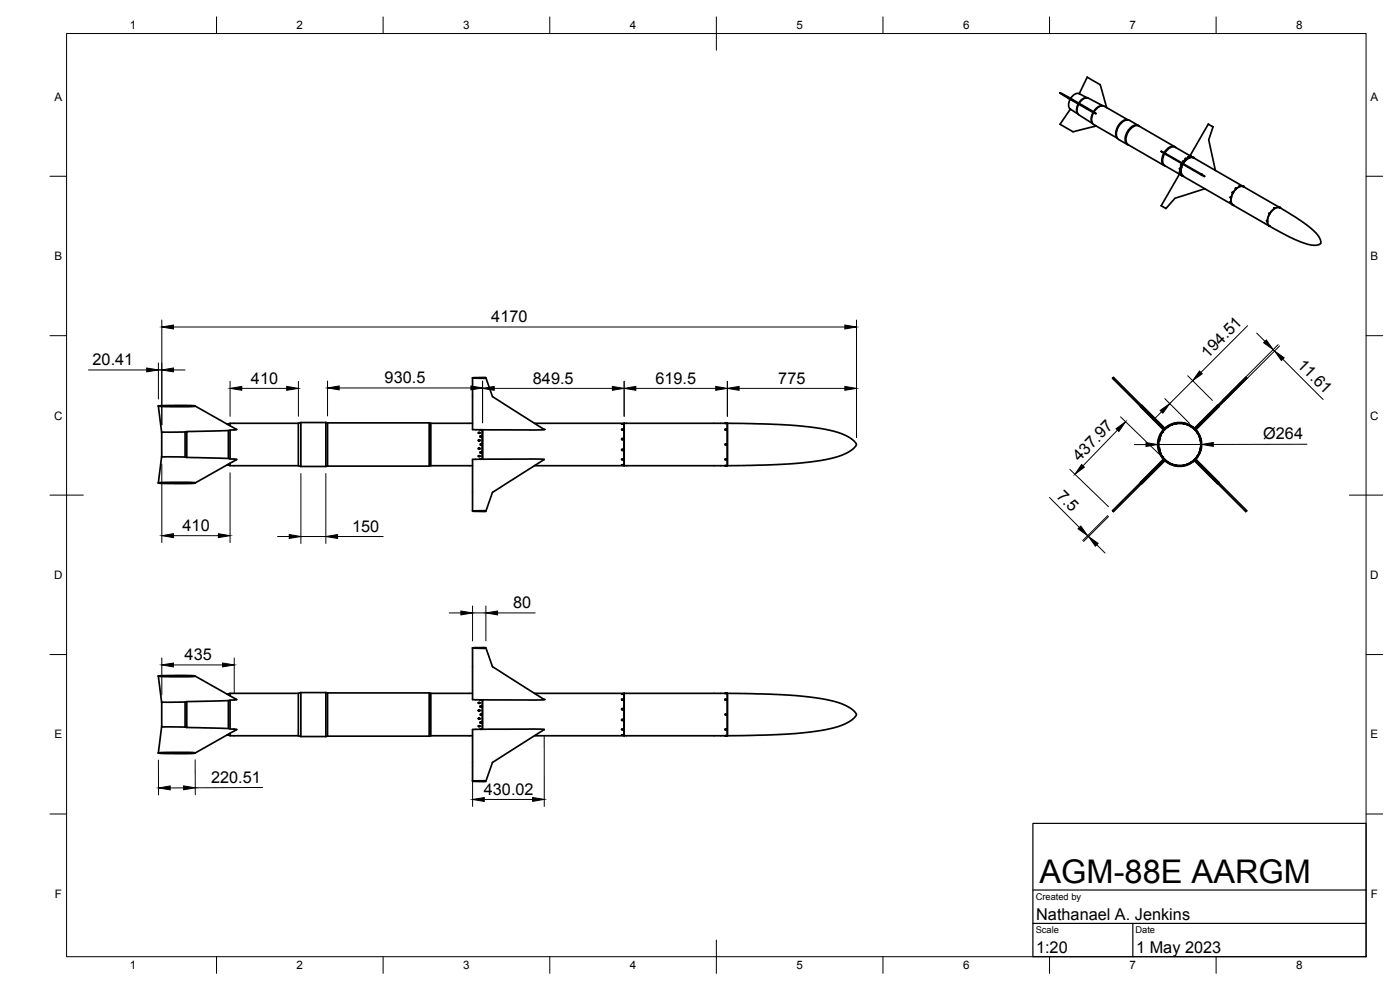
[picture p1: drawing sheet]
<svg xmlns="http://www.w3.org/2000/svg" width="420mm" height="297mm" viewBox="0 0 420 297" stroke-linecap="round" stroke-linejoin="round" font-family="sans-serif">
<!-- layer: Visible -->
<g fill="none" stroke="#000" stroke-width=".51">
<path d="M318.2 27.9l3.8 2.2-1.1-.5zM320.5 29.4l7.5 4.3M320.7 29.2l7.5 4.3M321.2 29.8a2.04 2.04 0 0 0 .3 3.1l2 1.3-.4-1.5 .5-1.5M321.2 32.8l-3.1 4.5 3.9 2.2 7-1.7M323.7 31.3l-.3 .6a2.52 2.52 0 0 0 1.7 3.4l2.8 1.8-.1-.2M323.9 31l.4-.6a2.51 2.51 0 0 1 3.7-.2l3 1.5h-.7l-.9 .5-1.2 1.3M323.9 28.1l2.4-4.9 3.9 2.2 1.9 6.9M326 29.3h.2l-2-1a1.7 1.7 0 0 0-2.5 .7l-.4 .5M326.1 29.3l-1.2 .4-1.2 1.2M328 33.7l.2 .1M328.1 33.7l-.6 1.8 .3 1.4"/>
<path d="M328.2 33.5l.1 .1M328.2 33.8a2.57 2.57 0 0 0 .2 3.7l.6 .3M328.3 33.6l.7 .5-.8-.3M329 37.8l6.3 3.7M332.1 32.3l-.3-.2a1.78 1.78 0 0 0-2.7 .5l-.8 1M332.1 32.3l6.4 3.6M338.2 35.9l.4 .1M338.3 35.9a4.1 4.1 0 0 0-3.1 5.4l.1 .2M341.6 37.6l-2.6-1.5a3.3 3.3 0 0 0-3.6 2.6l-.3 .7a2.26 2.26 0 0 0 .6 2.4M341.8 37.8l10.8 6.2M341.8 37.8a3.2 3.2 0 0 0-3.6 2.5l-.2 .7a2.22 2.22 0 0 0 .6 2.4M341.9 37.9a2.27 2.27 0 0 0-3.2 1.1 3.4 3.4 0 0 0-.4 4.3l.4 .2"/>
<path d="M341.9 37.9h.1M335.7 41.8l2.6 1.6M338.5 43.4l10.8 6.2M338.7 43.5h.1M348.5 45.4l1.4 .8zM349.3 46a2.9 2.9 0 0 0 0 3.6l.4 .2M349.5 46.1l-.5 1.3a2.16 2.16 0 0 0 .5 2.3l4.5 2.5-5.5 9.5 .2 .2 1.2 .7 2.7-3.1 9-2.9M349.6 45.9l.9-1.1a2.14 2.14 0 0 1 2.2-.6l4.4 2.5M349.7 46l11.9 7-11.9-6.8M352.8 44.2a1.97 1.97 0 0 0-2.8 .7l-.6 .9M354 52.2l.8 .5M354 51.6h.1"/>
<path d="M354 51.6l.1 .1zM354 51.6l.1 .1M354 50.6l.1 .1zM354 50.6l.1 .1M354.1 51.2l.1 .2M354.1 51.2l.1 .2zM354.3 52.1l.1 .1M354.3 52.4h.1M354.3 52.1l.1 .1zM354.3 52.3l.2 .2zM354.3 52.4l.2 .1M354.3 50.1l.1 .2"/>
<path d="M354.3 50.1l.1 .2zM354.4 49.4v.2zM354.4 49.4v.2M354.5 52.5h.1M354.8 52.7h.1M354.8 49.2h.1M354.9 49h.1M355 48.4h.1zM355 49.2l-.6 1.9a1.74 1.74 0 0 0 .6 1.7h-.1M355 49.3a2.66 2.66 0 0 0 1.3 4.3l5.3 3M355.1 48.4l-.2 .1M355.5 48l.2 .1z"/>
<path d="M355.7 48.1h-.2M355.8 47.5l.1 .1zM355.9 47.6h-.2M355.9 47.6h.1M356.3 47.4h.2M356.4 47.4h.1zM356.6 47.1h.2M356.6 47l.2 .1zM357.1 46.7l.4 .2M357.1 46.7l5.5-9.5 1.4 .9-1.2 3.8 1.9 9.2M357.2 47.1h.2M357.2 47.1h.2z"/>
<path d="M357.4 47l.2 .1M357.4 47h.2zM357.5 46.9l.7 .4M357.6 47v.1M357.9 47.2l.1 .1M358.2 47.3a2.68 2.68 0 0 0-3.1 1.8M358.2 47.3l6.5 3.8M361.6 56.6l8.2 4.8M364.7 51.1l8.3 4.8M369.2 59.2l.1 .1zM369.3 59.1v.3M369.9 57.8h.1"/>
<path d="M369.9 57.7l-.1 .1M370.8 56.4l.2 .1zM371 56.5h-.2M371.9 55.8h.2M371.9 55.8h.2zM373 55.9l.1 .1zM373.1 56h.1M373.2 56a3 3 0 0 0-3.4 2.3l-.4 1.6a1.64 1.64 0 0 0 .6 1.6M369.2 60.5l.2 .2M369.2 60.5l.1 .2zM369.3 60.7h.1M369.8 61.4l.2 .1"/>
<path d="M369.8 61.4l.1 .1M369.9 61.5h.1M370.1 61.5l10.6 6.2M370.1 61.5a3.2 3.2 0 0 1 .4-4.2l.4-.6a1.85 1.85 0 0 1 2.6-.5l10.4 6M380.1 66.2l.1 .2M380.1 66.2l.1 .2zM380.7 67.7l.2 .1M380.9 64.1h.1M380.9 64l-.1 .2M380.9 67.8l.1 .1M382.3 62.4h.2M382.4 62.4h.1z"/>
<path d="M383.9 62.2l.2 .1zM384.1 62.3l.1 .1M384.2 62.4l-.7-.2-.9 .3-.9 .7-.8 1.1-.5 1.3v1.1l.2 .8 .4 .4M384.2 62.4l4.8 2.9 4.4 3.2 2.4 2.5 .5 1.1v1l-.8 .4-1.2 .1-3.1-.7-3.8-1.6-6.4-3.4M384.2 62.4a3 3 0 0 0-3.4 2.3l-.4 1.6a1.64 1.64 0 0 0 .6 1.6M141.8 113.4h4l-.4 .1-3.6-.1v15.5l3 .1M145.8 113.4l2 5.6 15.5 9.9-18.5 .1M47.5 121.8l8.5-.2 2.5 .2-7.4 .2zM47.5 121.8l1 8.1M48.5 136.8l-1 8.1M55.5 129.6h-7v7.5h6.4l13.6 .4 2.5 .3-12.5 7.1M56 129.5l-.5 .1v7.5"/>
<path d="M58.5 121.8l12.5 7-2 .2v8.7M68.1 139.5l.9 .2h20.5M68.5 139.3v.2M68.5 127.2v.3M68.5 129.2l-12.5 .3v7.8M69 139v.7M69 127v.7M69 129l-.5 .2v8.3M89.5 127v12.7M89.5 127h-20.5l-.9 .2M89.5 139.7l.8 .3M90.3 126.8v13.2"/>
<path d="M90.3 140h7.5M97.8 126.8v13.2M97.8 126.8h-7.5l-.8 .2M97.8 126.8l.5 .1M98.3 126.9v13M98.3 139.9l-.5 .1M98.3 139.9h30.5M98.3 126.9h30.5M128.8 126.9v13M128.8 126.9l.5 .1M129.3 127v12.7M129.3 139.7h12.5"/>
<path d="M129.3 127h12.5M129.3 139.7l-.5 .2M143.6 132.1l.1 .2 .3-.2M143.6 136.9l.1-.2 .3 .2M143.6 129.8l.1 .2 .3-.2M143.6 134.6l.1-.2 .3 .2M143.6 136.8h.3v.2h-.3zM143.6 129.7h.3v.2h-.3zM144.1 135.8l.1-.2 .3 .2M144.1 130.9l.1 .2 .3-.2M144.1 137.8h-2.3v15.6h4l-.4-.2-3.6 .2M144.1 137.8h.3"/>
<path d="M144.1 129h.3M144.1 128.9h.4M144.4 137.8h18.9l-15.5 9.9-2 5.7M144.5 137.8h-.4M144.8 137.8v-8.8v8.8M160.4 139.7h57.2M160.4 127h57.2M186.6 135l.1-.2 .3 .2M186.6 131.7l.1 .2 .3-.2M186.6 137.9h.4M186.6 128.9h.4M186.6 127.2h.4"/>
<path d="M186.6 127.2h.1M186.6 139.5h.4zM186.6 127.2h.4zM186.6 137.8l.4 .1-.4 .1zM186.6 128.8l.4 .1-.4 .1zM187 139.5h-.4M187 127.2h.1M187 139.5h.1M187.3 127v12.7zM217.6 127h.4zM217.6 128.9h.4M217.6 139.7h.4z"/>
<path d="M217.6 137.9h.4M217.6 128.8l.4 .1-.4 .1zM217.6 137.8l.4 .1-.4 .1zM218 139.7h.3M218 127h.3M218.3 127v12.7M218.3 127h.1M218.3 127l17.1 .5 10.6 1 4.1 .9 2.5 .7 2.9 1.5 1.3 1.3a1.48 1.48 0 0 1-.9 1.9l-2 1.2-2.5 1-3.5 .9-4.2 .6-9.5 .8-15.9 .4M218.3 139.7h.1M342.3 122l6.8 6.9M342.6 121.7l7 6.8M347.7 133.2v.4"/>
<path d="M347.7 133.6h.1M347.7 133.2h.1M347.7 134.4l.2 .8M347.8 131.9l-.1 .4M347.9 131.5l-.1 .4M348.1 135.6l.1 .4M348.1 131.1h.1M348.1 135.6h.1M348.2 130.8l-.1 .3M348.6 136.7l.2 .4M348.6 130h.1M348.8 129.7l-.2 .3"/>
<path d="M349.1 137.8l-6.8 7M349.2 128.8a6.6 6.6 0 0 0 0 9.1M349.3 128.9a6.5 6.5 0 0 0 0 8.9M349.4 137.7l.3 .3M349.4 129h.1M349.4 137.7h.1M349.4 137.7l-15.5 15.5 .2 .3 15.6-15.5M349.6 138.2l-7 6.8M349.7 128.7l-15.5-15.5-.3 .3 15.5 15.5M349.7 128.7l-.3 .3M349.7 128.7h.1M349.7 138h.1"/>
<path d="M350.3 138.5l.3 .3M350.6 128l-.3 .2M350.6 128h.1M350.6 138.8h.1M351.4 139.2l.4 .1M351.8 127.4l-.4 .2M351.8 127.4h.1M351.8 139.3h.1M352.2 139.5l.8 .1M353 127.1l-.8 .2M353.8 127h.4M353.8 139.7h.4"/>
<path d="M353.8 127h.1M353.8 139.7h.1M354.2 127h.1M354.2 139.7h.1M355.1 127.1l.8 .2M355.9 139.5l-.8 .1M356.3 127.4l.3 .2M356.3 127.4h.1M356.3 139.3h.1M356.6 139.2l-.3 .1M357.4 128l.3 .2M357.7 138.5l-.3 .3"/>
<path d="M358.4 128.7l.3 .3M358.4 128.7h.1M358.4 138h.1M358.4 128.7l15.5-15.5 .1 .2 .1 .1-15.5 15.5M358.5 128.6a6.5 6.5 0 0 0-8.9 0M358.5 138.1a6.5 6.5 0 0 1-8.9 0M358.5 138.2l6.9 6.8M358.6 128.6a6.6 6.6 0 0 0-9.1 0M358.6 138.1a6.6 6.6 0 0 1-9.1 0M358.6 137.7l15.5 15.5-.1 .2-15.6-15.4M358.6 129h.1M358.6 137.7h.1"/>
<path d="M358.7 137.7l-.3 .3M358.7 128.9a6.5 6.5 0 0 1 0 8.9M358.8 128.8a6.6 6.6 0 0 1 0 9.1M358.9 137.8l6.8 7M359.2 129.7l.2 .3M359.4 136.7l-.2 .4M359.4 130h.1M359.8 130.8l.2 .3M360 131.1h.1M360 135.6h.1M360 135.6l-.2 .4M360.1 131.5l.1 .4"/>
<path d="M360.2 131.9l.1 .4M360.3 134.4l-.2 .8M360.4 133.6h.1M360.4 133.2h.1M360.4 133.2v.4M365.4 121.7l-6.9 6.8M365.7 122l-6.8 6.9M47.5 144.9l9.2-.2 1.8 .2-6.1 .2zM141.8 194.4h4l-.4 .1-3.6-.1v15.5l3 .1v8.8M145.8 194.4l2 5.6 15.5 9.9-18.5 .1M47.5 202.8l8.5-.1 2.5 .2-7.4 .2zM47.5 202.9l1 8.1"/>
<path d="M48.5 217.8l-1 8.1M55.5 218.2l.5 .1M56 210.5v7.8l12.5 .3M58.5 202.8l12.5 7.1-2.5 .3-13 .4h-7v7.6h7v-7.6M68.5 208.2v.3M68.5 210.2v8.4l.5 .1M69 210.1v8.6l2 .2-12.5 7.1M69 208v.8M89.5 208v12.8M89.5 208h-20.5l-.9 .2M90.3 207.8v13.2M97.8 207.8v13.2"/>
<path d="M97.8 207.8h-7.5l-.8 .2M97.8 207.8l.5 .1M98.3 207.9v13M98.3 207.9h30.5M128.8 207.9v13M128.8 207.9l.5 .1M129.3 208v12.8M129.3 208h12.5M143.6 210.9l.1 .1 .3-.1M143.6 217.9l.1-.2 .3 .2M143.6 215.6l.1-.2 .3 .2M143.6 213.2l.1 .1 .3-.1"/>
<path d="M143.6 210.7h.3v.3h-.3zM143.6 217.8h.3v.2h-.3zM144.1 212l.1 .1 .3-.1M144.1 216.8l.1-.2 .3 .2M144.1 218.8h.4zM144.1 210h.3M144.1 210h.4M144.4 218.8l-2.6 .1v15.5h4l-.4-.2-3.6 .2M144.4 218.8l18.9 .1-15.5 9.9-2 5.6M144.8 210v8.8M160.4 208h57.2M186.6 209.9h.4"/>
<path d="M186.6 208.3h.4M186.6 212.8l.1 .1 .3-.1M186.6 218.9h.4M186.6 216l.1-.2 .3 .2M186.6 208.2v.1M186.6 208.2h.4zM186.6 209.8l.4 .1-.2 .1zM186.6 218.8l.4 .1-.4 .1zM187 208.2v.1M187.3 208v12.8zM217.6 209.9h.4M217.6 218.9h.4"/>
<path d="M217.6 208h.4zM217.6 218.8l.4 .1-.4 .1zM217.6 209.8l.4 .1-.2 .1zM218 208h.3M218.3 208v12.8M218.3 208h.1M218.3 208l17.1 .5 10.6 1 4.1 .9 2.5 .7 2.9 1.6 1.3 1.2a1.48 1.48 0 0 1-.9 1.9l-2 1.3-2.5 .9-3.5 .9-4.2 .7-9.5 .8-15.9 .4M47.5 225.9l9.2-.2 1.8 .2-6.1 .2zM68.1 220.5l.9 .3h20.5M68.5 220.3v.3M69 220v.8M89.5 220.8l.8 .2"/>
<path d="M90.3 221h7.5M98.3 220.9l-.5 .1M98.3 220.9h30.5M129.3 220.8h12.5M129.3 220.8l-.5 .1M160.4 220.8h57.2M186.6 220.5h.4M186.6 220.5h.1M186.6 220.5h.4zM187 220.5h.1M217.6 220.8h.4zM218 220.8h.3"/>
<path d="M218.3 220.7h.1"/>
<circle cx="143.8" cy="132.1" r=".2"/>
<circle cx="143.8" cy="134.6" r=".2"/>
<circle cx="144.3" cy="133.4" r=".2"/>
<circle cx="144.3" cy="135.8" r=".19"/>
<circle cx="144.3" cy="130.9" r=".19"/>
<circle cx="186.8" cy="131.7" r=".2"/>
<circle cx="186.8" cy="135" r=".2"/>
<circle cx="217.8" cy="133.4" r=".2"/>
<circle cx="354" cy="133.4" r="6.4"/>
<circle cx="354" cy="133.3" r="6.4"/>
<circle cx="143.8" cy="213.1" r=".2"/>
<circle cx="143.8" cy="215.6" r=".2"/>
<circle cx="144.3" cy="211.9" r=".19"/>
<circle cx="144.3" cy="214.4" r=".2"/>
<circle cx="144.3" cy="216.8" r=".19"/>
<circle cx="186.8" cy="212.7" r=".2"/>
<circle cx="186.8" cy="216" r=".2"/>
<circle cx="217.8" cy="214.4" r=".2"/>
</g>
<g fill="#000">
<circle cx="354" cy="50.6" r=".25"/>
<circle cx="354.1" cy="50.7" r=".25"/>
<circle cx="354.1" cy="51.7" r=".25"/>
<circle cx="354.1" cy="51.2" r=".25"/>
<circle cx="354.2" cy="51.4" r=".25"/>
<circle cx="354.3" cy="52.1" r=".25"/>
<circle cx="354.3" cy="50.1" r=".25"/>
<circle cx="354.4" cy="50.3" r=".25"/>
<circle cx="354.4" cy="49.6" r=".25"/>
<circle cx="354.4" cy="49.4" r=".25"/>
<circle cx="354.4" cy="52.2" r=".25"/>
<circle cx="354.8" cy="52.7" r=".25"/>
<circle cx="354.9" cy="52.8" r=".25"/>
<circle cx="354.9" cy="49" r=".25"/>
<circle cx="354.9" cy="48.5" r=".25"/>
<circle cx="355.1" cy="48.4" r=".25"/>
<circle cx="355.5" cy="48.1" r=".25"/>
<circle cx="355.7" cy="48.1" r=".25"/>
<circle cx="355.7" cy="47.6" r=".25"/>
<circle cx="356.3" cy="47.4" r=".25"/>
<circle cx="356.5" cy="47.4" r=".25"/>
<circle cx="356.6" cy="47.1" r=".25"/>
<circle cx="356.8" cy="47.1" r=".25"/>
<circle cx="357.1" cy="46.7" r=".25"/>
<circle cx="357.2" cy="47.1" r=".25"/>
<circle cx="357.4" cy="47.1" r=".25"/>
<circle cx="357.4" cy="47" r=".25"/>
<circle cx="357.9" cy="47.2" r=".25"/>
<circle cx="358" cy="47.3" r=".25"/>
<circle cx="358.2" cy="47.3" r=".25"/>
<circle cx="360.4" cy="52.2" r=".25"/>
<circle cx="369.3" cy="59.1" r=".25"/>
<circle cx="369.3" cy="59.4" r=".25"/>
<circle cx="369.8" cy="57.8" r=".25"/>
<circle cx="369.9" cy="57.7" r=".25"/>
<circle cx="370.8" cy="56.5" r=".25"/>
<circle cx="371" cy="56.5" r=".25"/>
<circle cx="371.9" cy="55.8" r=".25"/>
<circle cx="372.1" cy="55.8" r=".25"/>
<circle cx="373" cy="55.9" r=".25"/>
<circle cx="373.1" cy="56" r=".25"/>
<circle cx="369.2" cy="60.5" r=".25"/>
<circle cx="369.8" cy="61.4" r=".25"/>
<circle cx="370" cy="61.5" r=".25"/>
<circle cx="380.1" cy="66.2" r=".25"/>
<circle cx="380.2" cy="66.4" r=".25"/>
<circle cx="380.7" cy="67.7" r=".25"/>
<circle cx="380.8" cy="64.2" r=".25"/>
<circle cx="380.9" cy="64" r=".25"/>
<circle cx="380.9" cy="67.8" r=".25"/>
<circle cx="382.3" cy="62.4" r=".25"/>
<circle cx="382.5" cy="62.4" r=".25"/>
<circle cx="383.9" cy="62.2" r=".25"/>
<circle cx="384.1" cy="62.3" r=".25"/>
<circle cx="143.6" cy="132.1" r=".25"/>
<circle cx="143.6" cy="129.8" r=".25"/>
<circle cx="143.6" cy="134.6" r=".25"/>
<circle cx="143.6" cy="136.9" r=".25"/>
<circle cx="144" cy="136.9" r=".25"/>
<circle cx="144" cy="129.8" r=".25"/>
<circle cx="144" cy="132.1" r=".25"/>
<circle cx="144" cy="134.6" r=".25"/>
<circle cx="144.1" cy="135.8" r=".25"/>
<circle cx="144.1" cy="130.9" r=".25"/>
<circle cx="144.1" cy="137.8" r=".25"/>
<circle cx="144.1" cy="129" r=".25"/>
<circle cx="144.4" cy="129" r=".25"/>
<circle cx="144.5" cy="130.9" r=".25"/>
<circle cx="144.5" cy="135.8" r=".25"/>
<circle cx="163.3" cy="128.8" r=".25"/>
<circle cx="186.6" cy="128.9" r=".25"/>
<circle cx="186.6" cy="135" r=".25"/>
<circle cx="186.6" cy="131.7" r=".25"/>
<circle cx="186.6" cy="137.9" r=".25"/>
<circle cx="187" cy="135" r=".25"/>
<circle cx="187" cy="137.9" r=".25"/>
<circle cx="187" cy="128.9" r=".25"/>
<circle cx="187" cy="131.7" r=".25"/>
<circle cx="217.6" cy="127" r=".25"/>
<circle cx="217.6" cy="139.7" r=".25"/>
<circle cx="217.6" cy="128.9" r=".25"/>
<circle cx="217.6" cy="137.9" r=".25"/>
<circle cx="218" cy="139.7" r=".25"/>
<circle cx="218" cy="127" r=".25"/>
<circle cx="218" cy="128.9" r=".25"/>
<circle cx="218" cy="137.9" r=".25"/>
<circle cx="347.7" cy="132.3" r=".25"/>
<circle cx="347.7" cy="134.4" r=".25"/>
<circle cx="347.8" cy="131.9" r=".25"/>
<circle cx="347.8" cy="134.8" r=".25"/>
<circle cx="347.9" cy="135.2" r=".25"/>
<circle cx="347.9" cy="131.5" r=".25"/>
<circle cx="348.2" cy="136" r=".25"/>
<circle cx="348.2" cy="130.8" r=".25"/>
<circle cx="348.8" cy="129.7" r=".25"/>
<circle cx="348.8" cy="137.1" r=".25"/>
<circle cx="350.3" cy="128.2" r=".25"/>
<circle cx="350.3" cy="138.5" r=".25"/>
<circle cx="351.4" cy="139.2" r=".25"/>
<circle cx="351.4" cy="127.6" r=".25"/>
<circle cx="352.2" cy="127.3" r=".25"/>
<circle cx="352.2" cy="139.5" r=".25"/>
<circle cx="352.6" cy="127.2" r=".25"/>
<circle cx="352.6" cy="139.6" r=".25"/>
<circle cx="353" cy="127.1" r=".25"/>
<circle cx="353" cy="139.6" r=".25"/>
<circle cx="355.1" cy="127.1" r=".25"/>
<circle cx="355.1" cy="139.6" r=".25"/>
<circle cx="355.5" cy="127.2" r=".25"/>
<circle cx="355.5" cy="139.6" r=".25"/>
<circle cx="355.9" cy="139.5" r=".25"/>
<circle cx="355.9" cy="127.3" r=".25"/>
<circle cx="356.6" cy="127.6" r=".25"/>
<circle cx="356.6" cy="139.2" r=".25"/>
<circle cx="357.7" cy="128.2" r=".25"/>
<circle cx="357.7" cy="138.5" r=".25"/>
<circle cx="359.2" cy="137.1" r=".25"/>
<circle cx="359.2" cy="129.7" r=".25"/>
<circle cx="359.8" cy="130.8" r=".25"/>
<circle cx="359.8" cy="136" r=".25"/>
<circle cx="360.1" cy="135.2" r=".25"/>
<circle cx="360.1" cy="131.5" r=".25"/>
<circle cx="360.2" cy="134.8" r=".25"/>
<circle cx="360.2" cy="131.9" r=".25"/>
<circle cx="360.3" cy="132.3" r=".25"/>
<circle cx="360.3" cy="134.4" r=".25"/>
<circle cx="143.6" cy="213.2" r=".25"/>
<circle cx="143.6" cy="210.9" r=".25"/>
<circle cx="143.6" cy="215.6" r=".25"/>
<circle cx="143.6" cy="217.9" r=".25"/>
<circle cx="144" cy="213.2" r=".25"/>
<circle cx="144" cy="215.6" r=".25"/>
<circle cx="144" cy="210.9" r=".25"/>
<circle cx="144" cy="217.9" r=".25"/>
<circle cx="144.1" cy="216.8" r=".25"/>
<circle cx="144.1" cy="212" r=".25"/>
<circle cx="144.1" cy="218.8" r=".25"/>
<circle cx="144.1" cy="210" r=".25"/>
<circle cx="144.4" cy="210" r=".25"/>
<circle cx="144.4" cy="218.8" r=".25"/>
<circle cx="144.5" cy="212" r=".25"/>
<circle cx="144.5" cy="216.8" r=".25"/>
<circle cx="163.3" cy="209.9" r=".25"/>
<circle cx="186.6" cy="218.9" r=".25"/>
<circle cx="186.6" cy="209.9" r=".25"/>
<circle cx="186.6" cy="212.8" r=".25"/>
<circle cx="186.6" cy="216" r=".25"/>
<circle cx="187" cy="209.9" r=".25"/>
<circle cx="187" cy="212.8" r=".25"/>
<circle cx="187" cy="218.9" r=".25"/>
<circle cx="187" cy="216" r=".25"/>
<circle cx="217.6" cy="208" r=".25"/>
<circle cx="217.6" cy="209.9" r=".25"/>
<circle cx="217.6" cy="218.9" r=".25"/>
<circle cx="218" cy="209.9" r=".25"/>
<circle cx="218" cy="208" r=".25"/>
<circle cx="218" cy="218.9" r=".25"/>
<circle cx="217.6" cy="220.8" r=".25"/>
<circle cx="218" cy="220.8" r=".25"/>
</g>
<!-- layer: BORDER -->
<g fill="none" stroke="#000" stroke-width=".3">
<path d="M20 10.1h390v276.9h-390zM65 5.1v5M115 5.1v5M165 5.1v5M215 5.1v10M265 5.1v5M315 5.1v5M365 5.1v5M15 52.9h5M410 52.9h5M15 100.7h5M410 100.7h5"/>
<path d="M15 148.6h10M405 148.6h10M15 196.4h5M410 196.4h5M15 244.2h5M410 244.2h5M65 287v5M115 287v5M165 287v5M215 282.1v9.9M265 287v5M315 287v5"/>
<path d="M365 287v5"/>
</g>
<!-- layer: TITLEBLOCK -->
<path d="M310 247h100v40h-100zM310 277.1h100M310 267h100M340 277.1v9.9" fill="none" stroke="#000" stroke-width=".36"/>
<!-- layer: FD_Dimensions -->
<g fill="none" stroke="#000" stroke-width=".3">
<path d="M48.6 96v31.5M52 98.1h201.6M257 96v35.3M374.4 97.7l-14 14M377.1 99.9l2.5 2.5M26.5 111h17.5M47.5 108.9v10.8M47.5 111h1.1M52 111h3.5M69 114.4v10.5M72.6 116.5h13.4M89.6 114.4v10.5"/>
<path d="M98.3 114.3v10.5M101.8 116.4h39.5M144.8 114.3v12.6M148.3 116.5h35.5M187.3 114.4v10.5M190.8 116.5h24M218.3 114.4v10.5M221.8 116.5h31.8M349.6 119.6l7.4 7.4M356.4 112.7l7.5 7.4M357.9 114.2l-6.9 6.9M382.1 104.9l.4 .4"/>
<path d="M383.6 103.4l-16.8 16.7M384 103.8l-16.8 16.8M385 107.8l12.1 12.1M48.6 139.2v23.6M335.4 129.1l-10.4 10.7M336.3 125.1l11.6 11.2M340.4 133.4h3.5M348.6 123.6l-2.5 2.4M360.6 133.4h-13.2M392.2 133.3l-28.1 .1M69 141.8v21M90.3 142.1v21"/>
<path d="M97.8 142.1v21M315 149.3l8.9 8.9M321.1 140.8l11.6 11.2M332.4 154.7l-7.5 7.5M332.7 155l-7.5 7.5M52 160.7h13.6M83.3 161h3.5M90.3 161h7.5M101.3 161h13.7M326.4 160.7l.3 .3M329.2 163.5l2.4 2.4M48.6 197.4v11.1"/>
<path d="M52 199.5h14.8M70.3 197.4v10.5M134.8 183.9h3.5M141.8 181.8v10.5M141.8 183.9h4M145.8 181.8v10.5M149.3 183.9h11.3M47.5 228l.1 10.5M55.1 236.4h-4M58.6 228v10.5M78.8 236.3l-20.2 .1M141.8 221v21"/>
<path d="M145.3 239.9h14.5M163.3 221v21"/>
</g>
<g fill="#000" stroke="#000" stroke-width=".3">
<path d="M48.6 98.1l3.4-.6v1.2zM253.6 97.5l3.4 .6-3.4 .6zM44 110.4l3.5 .6-3.5 .6zM48.6 111l3.4-.6v1.2zM69 116.5l3.6-.6v1.2zM86 115.9l3.6 .6-3.6 .6zM98.3 116.4l3.5-.6v1.2zM141.3 115.8l3.5 .6-3.5 .6zM144.8 116.5l3.5-.6v1.2zM183.8 115.9l3.5 .6-3.5 .6zM187.3 116.5l3.5-.6v1.2zM214.8 115.9l3.5 .6-3.5 .6z"/>
<path d="M218.3 116.5l3.5-.6v1.2zM253.6 115.9l3.4 .6-3.4 .6zM360 111.3l.8 .8-2.9 2.1zM379.2 102.8l.8-.8 2.1 2.9zM382.5 105.3l2.9 2.1-.8 .8zM324.6 139.4l.8 .8-2.8 2.1zM334.9 128.6l2.9-2.1-2 3zM343.9 132.8l3.5 .6-3.5 .6zM348.2 123.2l2.8-2.1-2 2.9zM360.6 133.4l3.5-.6v1.1zM324.4 157.8l2 2.9-2.9-2zM48.6 160.7l3.4-.6v1.2z"/>
<path d="M65.6 160.1l3.4 .6-3.4 .6zM86.8 160.4l3.5 .6-3.5 .6zM97.8 161l3.5-.6v1.2zM326.7 161l2.9 2.1-.9 .8zM48.6 199.5l3.4-.6v1.2zM66.8 198.9l3.5 .6-3.5 .6zM138.3 183.3l3.5 .6-3.5 .6zM145.8 183.9l3.5-.6v1.2zM47.6 236.4l3.5-.6v1.2zM55.1 235.8l3.5 .6-3.5 .6zM141.8 239.9l3.5-.6v1.2zM159.8 239.3l3.5 .5-3.4 .6z"/>
</g>
<text font-size="9.8" x="312" y="265.1">AGM-88E AARGM</text>
<g font-size="4.9">
<text x="147.4" y="96.7">4170</text>
<text x="362.5" y="107.6" transform="rotate(-45 362.5 107.6)">194.51</text>
<text x="27.8" y="109.5">20.41</text>
<text x="389.1" y="109.8" transform="rotate(45 389.1 109.8)">11.61</text>
<text x="75.3" y="115.1">410</text>
<text x="115.4" y="114.9">930.5</text>
<text x="159.9" y="115.1">849.5</text>
<text x="196.7" y="115.1">619.5</text>
<text x="233.6" y="115.1">775</text>
<text x="379.1" y="131.8">Ø264</text>
<text x="324" y="138.7" transform="rotate(-46 324 138.7)">437.97</text>
<text x="316.8" y="149.1" transform="rotate(45 316.8 149.1)">7.5</text>
<text x="54.8" y="159.3">410</text>
<text x="105.7" y="159.5">150</text>
<text x="154" y="182.4">80</text>
<text x="55.4" y="198">435</text>
<text x="63.4" y="234.9">220.51</text>
<text x="145.2" y="238.4">430.02</text>
<text x="311" y="276">Nathanael A. Jenkins</text>
<text x="310.9" y="285.9">1:20</text>
<text x="341" y="286.1">1 May 2023</text>
</g>
<g font-size="3.5">
<text x="39" y="8.8">1</text>
<text x="89" y="8.8">2</text>
<text x="139" y="8.8">3</text>
<text x="189" y="8.8">4</text>
<text x="239" y="8.8">5</text>
<text x="289" y="8.8">6</text>
<text x="339" y="8.8">7</text>
<text x="389" y="8.8">8</text>
<text x="16.3" y="30.2">A</text>
<text x="411.3" y="30.2">A</text>
<text x="16.3" y="78">B</text>
<text x="411.3" y="78">B</text>
<text x="16.2" y="125.9">C</text>
<text x="411.2" y="125.9">C</text>
<text x="16.2" y="173.7">D</text>
<text x="411.2" y="173.7">D</text>
<text x="16.3" y="221.6">E</text>
<text x="411.3" y="221.6">E</text>
<text x="16.4" y="269.4">F</text>
<text x="411.4" y="269.4">F</text>
<text x="39" y="290.8">1</text>
<text x="89" y="290.8">2</text>
<text x="139" y="290.8">3</text>
<text x="189" y="290.8">4</text>
<text x="239" y="290.8">5</text>
<text x="289" y="290.8">6</text>
<text x="339" y="290.8">7</text>
<text x="389" y="290.8">8</text>
</g>
<g font-size="2.8">
<text x="310.8" y="270.1">Created by</text>
<text x="310.9" y="280.1">Scale</text>
<text x="340.8" y="280">Date</text>
</g>
</svg>
